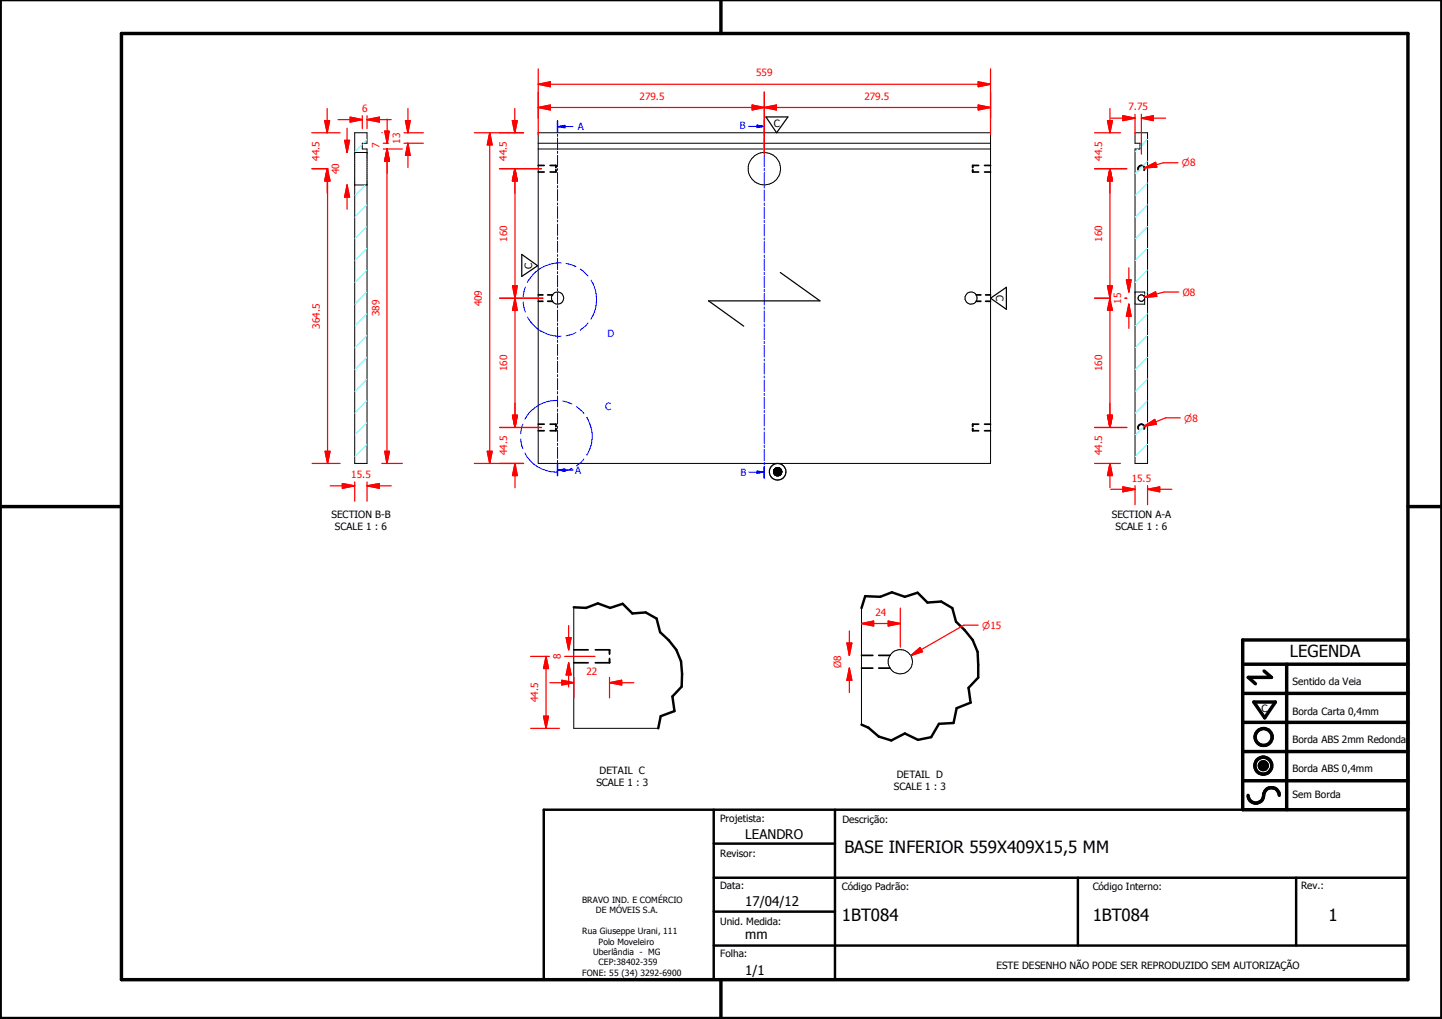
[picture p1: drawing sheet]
<svg xmlns="http://www.w3.org/2000/svg" width="297mm" height="210mm" viewBox="0 0 297 210" stroke-linecap="round" stroke-linejoin="round" font-family="sans-serif">
<g fill="none" stroke="#000" stroke-width=".21">
<path d="M73.1 27.3h2.5v2.2h-1v1.2h1v64.8h-2.5zM73.1 31.4h2.5M73.1 38.1h2.5M110.9 29.5h93.1M110.9 30.7h93.1M110.9 27.3h93.1v68.2h-93.1zM233.8 27.3h2.6v68.2h-2.6v-64.8h1v-1.2h-1zM233.8 60.2h2v2.5h-2M159.3 97v.4zM159.3 97v.2zM159.3 97.1v.1zM159.4 96.9v.6z"/>
<path d="M159.4 96.9l-.1 .5zM159.4 96.8v.7zM159.5 96.7v.9zM159.5 96.7l-.1 .8zM159.5 96.7v1zM159.6 96.6v1.1zM159.6 96.6l-.1 1.1zM159.6 96.6l.1-.1-.1 1.3zM159.6 96.6v1.2zM159.7 96.5v1.4zM159.8 96.4v1.5zM159.8 96.4v1.6z"/>
<path d="M159.9 96.4v1.6zM160 96.4v1.6zM160 96.4l-.1 1.6zM160.1 96.4v1.6zM160.1 96.4l-.1 1.6zM160.2 96.4l-.1 1.6zM160.2 96.4v1.6zM160.3 96.4l-.1 1.6zM160.3 96.4v1.6zM160.4 96.4l-.1 1.6zM160.4 96.4v1.6zM160.5 96.4l-.1 1.6z"/>
<path d="M160.5 96.4v1.6zM160.6 96.4l-.1 1.6zM160.6 96.4v1.5zM160.7 96.5l-.1 1.4zM160.7 96.5v1.4zM160.7 96.6v1.3zM160.7 96.6v1.2zM160.8 96.6l-.1 1.2zM160.8 96.6v1.1zM160.9 96.7l-.1 1zM160.9 96.7v1zM160.9 96.7v.9z"/>
<path d="M160.9 96.8v.8zM160.9 96.8v.7zM161 96.9l-.1 .6zM161 96.9v.6zM161 97v.5zM161 97v.4zM161 97.1v.3zM161 97.1v.1zM118.2 125.1v24.9h17.4M177.5 125.3v24M259.4 157.6l1.6 .1zM259.4 157.7l1.6 .1z"/>
<path d="M259.4 157.8l1.6 .1zM259.4 157.9h1.6v.1zM259.4 157.9l1.6 .1h-1.5zM259.4 157.6h1.6zM259.5 158h1.5zM259.5 158l1.4 .1zM259.5 157.5l1.5 .1zM259.5 158.1h1.4zM259.5 157.4l1.5 .1zM259.5 158.1l1.4 .1zM259.5 157.3l1.4 .1zM259.6 158.2h1.3z"/>
<path d="M259.6 158.2h1.2zM259.6 157.2l1.3 .1zM259.6 158.2l1.2 .1zM259.6 157.2h1.3zM259.7 158.3h1.1zM259.7 158.3l1 .1zM259.7 157.1l1.1 .1zM259.7 157.1h1.1zM259.8 158.4h.9zM259.8 158.4h.8zM259.8 157.1h1zM259.8 157.1h.9z"/>
<path d="M259.8 158.4l.8 .1zM259.8 157l.9 .1zM259.8 157h.8zM259.9 158.5h.7zM259.9 158.5h.6zM259.9 157h.7zM260 158.5h.5zM260 158.5h.4zM260 157h.6zM260.1 158.5h.3zM260.1 158.5h.2zM260.1 156.9l.4 .1z"/>
<path d="M260.1 156.9h.3zM260.1 156.9h.2z"/>
<circle cx="157.4" cy="34.8" r="3.3"/>
<circle cx="114.8" cy="61.4" r="1.26"/>
<circle cx="200" cy="61.4" r="1.24"/>
<circle cx="235.1" cy="61.4" r=".66"/>
<circle cx="185.4" cy="136.3" r="2.5"/>
</g>
<g fill="none" stroke="#000" stroke-width=".35">
<path d="M110.9 34.1h1.2M110.9 35.4h1.2M113.3 34.1h1.2v.4M114.5 35v.4h-1.2M200.4 35v.4h1.2M201.6 34.1h-1.2v.4M202.8 34.1h1.2M202.8 35.4h1.2M234.5 35.1a.68 .68 0 0 1 .3-.9 .68 .68 0 0 1 1 .3l-.1 .6M110.9 60.7h.9M110.9 62.1h.9M112.8 60.7h1"/>
<path d="M112.8 62.1h1M201.1 60.7h1M201.1 62.1h1M203 60.7h1M203 62.1h1M110.9 87.4h1.2M110.9 88.7h1.2M113.3 87.4h1.2v.4M114.5 88.3v.4h-1.2M200.4 88.3v.4h1.2M201.6 87.4h-1.2v.4M202.8 87.4h1.2"/>
<path d="M202.8 88.7h1.2M234.5 88.4a.66 .66 0 0 1 .6-1 .66 .66 0 0 1 .6 1M118.2 133.9h3M118.2 136.5h3M122.6 133.9h3v.8M125.6 135.6v.9h-3M177.5 135h2.3M177.5 137.6h2.3M181 135h2.3M181 137.6h2.3"/>
</g>
<path d="M118.2 125.1l2.5 .1 2.4-.9 2.6 .9 2.6-.8 2 2 2.7-.2 2.3 1.2 .7 2.8 1.7 1.7 1.6 2 1 2.3 .2 2.6-.1 2.6-1.9 2.1 .4 3-2.8 1-.5 2.5M177.5 125.3l.7-2.5 3.1 .1 2.4-.9 2.7 .9 2.6-.8 2 2 2.9-.2 2.3 1.4 .7 2.8 1.8 1.7 1.7 2 1 2.5 .1 2.6v2.7l-2 2.1 .4 3-2.8 1.2-.7 3-3 .2-1.6 2.7-2.7 .6-2.7-1.3-2.8 1.4-2.6-.8-2.1-1.8-1.4-.6M112 166.8h178v35h-178zM147 173.8h25M147 166.8v35M172 166.8v35M147 194.8h143M147 180.8h143M147 187.8h25M222 180.8v14M267 180.8v14" fill="none" stroke="#000" stroke-width=".51"/>
<g fill="#000">
<path d="M159.4 96.9l-.1 .5zM159.3 97v.4zM159.3 97v.2zM159.3 97.1v.1zM159.4 96.8v.7zM159.4 96.9v.6zM159.5 96.7l-.1 .8zM159.5 96.7v.9zM159.6 96.6l-.1 1.1zM159.5 96.7v1zM159.6 96.6v1.1zM159.6 96.6l.1-.1-.1 1.3z"/>
<path d="M159.6 96.6v1.2zM159.7 96.5v1.4zM159.8 96.4v1.5zM159.8 96.4v1.6zM159.9 96.4v1.6zM160 96.4v1.6zM160 96.4l-.1 1.6zM160.1 96.4v1.6zM160.1 96.4l-.1 1.6zM160.2 96.4l-.1 1.6zM160.2 96.4v1.6zM160.3 96.4l-.1 1.6z"/>
<path d="M160.3 96.4v1.6zM160.4 96.4l-.1 1.6zM160.4 96.4v1.6zM160.5 96.4l-.1 1.6zM160.5 96.4v1.6zM160.6 96.4l-.1 1.6zM160.6 96.4v1.5zM160.7 96.5l-.1 1.4zM160.7 96.5v1.4zM160.7 96.6v1.3zM160.7 96.6v1.2zM160.8 96.6l-.1 1.2z"/>
<path d="M160.8 96.6v1.1zM160.9 96.7l-.1 1zM160.9 96.7v1zM160.9 96.7v.9zM160.9 96.8v.8zM160.9 96.8v.7zM161 96.9l-.1 .6zM161 96.9v.6zM161 97v.5zM161 97v.4zM161 97.1v.3zM161 97.1v.1z"/>
<path d="M259.4 157.6h1.6zM259.5 157.5l1.5 .1zM259.5 157.4l1.5 .1zM259.5 157.3l1.4 .1zM259.6 157.2l1.3 .1zM259.6 157.2h1.3zM259.7 157.1l1.1 .1zM259.7 157.1h1.1zM259.8 157.1h1zM259.8 157.1h.9zM259.8 157l.9 .1zM259.8 157h.8z"/>
<path d="M259.9 157h.7zM260 157h.6zM260.1 156.9l.4 .1zM260.1 156.9h.3zM260.1 156.9h.2zM260.1 158.5h.2zM260 158.5h.4zM260.1 158.5h.3zM259.9 158.5h.6zM260 158.5h.5zM259.8 158.4l.8 .1zM259.9 158.5h.7z"/>
<path d="M259.8 158.4h.8zM259.7 158.3l1 .1zM259.8 158.4h.9zM259.6 158.2l1.2 .1zM259.7 158.3h1.1zM259.6 158.2h1.2zM259.5 158.1l1.4 .1zM259.6 158.2h1.3zM259.5 158l1.4 .1zM259.5 158.1h1.4zM259.4 157.9l1.6 .1h-1.5zM259.5 158h1.5z"/>
<path d="M259.4 157.6l1.6 .1zM259.4 157.7l1.6 .1zM259.4 157.8l1.6 .1zM259.4 157.9h1.6v.1z"/>
</g>
<g fill="none" stroke="#000" stroke-width=".71">
<path d="M148.5 0v6.9M297 -.1v209.9h-297v-209.9M25 6.9h265v194.9h-265zM0 104.4h25M290 104.4h7M256 136.8h34M260.4 138.2l1.5 1.3h-4.8l1.5 1.3M265 136.8v30M290 131.8h-34v35h34M256 154.8h34M256 148.8h34M256 142.8h34"/>
<path d="M258.3 144.6h4.4l-2.2 3.3zM256 160.8h34M257.1 163.8a1.62 1.62 0 0 0 1.8 1.6 1.62 1.62 0 0 0 1.4-1.9 1.63 1.63 0 0 1 1.7-1.2 1.63 1.63 0 0 1 1.5 1.5M148.5 201.8v8"/>
<circle cx="260.2" cy="157.7" r="1.76"/>
<circle cx="260.2" cy="157.7" r=".82"/>
<circle cx="260.3" cy="151.8" r="1.76"/>
</g>
<g fill="none" stroke="#00f" stroke-width=".21">
<path d="M114.8 24.9v2.4M114.8 27.6v.5M114.8 28.4v2.4M114.8 31.2v.4M114.8 32v2.3M114.8 34.7v.4M114.8 35.5v2.3M114.8 38.2v.5M114.8 39.1v2.3M114.8 41.8v.4M114.8 42.6v2.4M114.8 45.3v.5"/>
<path d="M114.8 46.1v2.4M114.8 48.9v.4M114.8 49.7v2.3M114.8 52.4v.4M114.8 53.2v2.3M114.8 55.9v.5M114.8 56.7v2.4M114.8 59.5v.4M114.8 60.3v2.3M114.8 63v.5M114.8 63.8v2.4M114.8 66.5v.5"/>
<path d="M114.8 67.4v2.3M114.8 70.1v.4M114.8 70.9v2.3M114.8 73.6v.4M114.8 74.4v2.4M114.8 77.1v.5M114.8 78v2.3M114.8 80.7v.5M114.8 81.5v2.4M114.8 84.2v.5M114.8 85v2.4M114.8 87.8v.4"/>
<path d="M114.8 88.6v2.3M114.8 91.3v.4M114.8 92.1v2.3M114.8 94.8v.5M114.8 95.7v2.3M114.8 96.8h1.6"/>
</g>
<path d="M114.8 24.9v2.4M114.8 95.7v2.3" fill="none" stroke="#00f" stroke-width=".3"/>
<path d="M114.8 96.8l1.6-.2v.5z" fill="#00f"/>
<path d="M114.8 26.1h1.6M114.8 96.8l1.6-.2v.5zM116.4 96.8h1.7" fill="none" stroke="#00f" stroke-width=".21"/>
<path d="M114.8 26.1l1.6-.3v.5z" fill="#00f"/>
<g fill="none" stroke="#00f" stroke-width=".21">
<path d="M114.8 26.1l1.6-.3v.5zM116.4 26.1h1.7M156 26h1.4M157.4 24.8v2.4M157.4 27.6v.4M157.4 28.4v2.4M157.4 31.2v.4M157.4 32v2.3M157.4 34.7v.5M157.4 35.6v2.3M157.4 38.3v.4M157.4 39.1v2.3"/>
<path d="M157.4 41.8v.5M157.4 42.7v2.3M157.4 45.4v.4M157.4 46.2v2.4M157.4 49v.4M157.4 49.8v2.4M157.4 52.5v.5M157.4 53.3v2.4M157.4 56.1v.5M157.4 56.9v2.4M157.4 59.6v.5M157.4 60.5v2.3"/>
<path d="M157.4 63.2v.5M157.4 64v2.4M157.4 66.8v.4M157.4 67.6v2.4M157.4 70.3v.5M157.4 71.2v2.3M157.4 73.9v.4M157.4 74.7v2.4M157.4 77.5v.4M157.4 78.3v2.3M157.4 81v.4M157.4 81.8v2.4"/>
<path d="M157.4 84.6v.4M157.4 85.4v2.4M157.4 88.1v.5M157.4 88.9v2.5M157.4 91.7v.5M157.4 92.5v2.4M157.4 95.3v.4M157.4 96.1v2.4"/>
</g>
<g fill="none" stroke="#0ff" stroke-width=".21">
<path d="M234.4 30.7l-.6 .6M236.4 37.7l-2.6 2.6M236.4 33.2l-2.6 2.6M236.4 28.7l-1.6 1.6M236.4 55.6l-2.6 2.6M236.4 51.1l-2.6 2.6M236.4 46.7l-2.6 2.5M236.4 42.2l-2.6 2.5M233.8 62.7h.1M236.4 78.1l-2.6 2.5M236.4 73.6l-2.6 2.6M236.4 69.1l-2.6 2.6"/>
<path d="M236.4 64.6l-2.6 2.6M236.4 60.1l-.6 .6M236.4 91.5l-2.6 2.6M236.4 87l-2.6 2.6M236.4 82.5l-2.6 2.6"/>
</g>
<path d="M157.4 24.8v2.4M157.4 96.1v2.4" fill="none" stroke="#00f" stroke-width=".3"/>
<path d="M156 25.8l1.4 .2-1.4 .3z" fill="#00f"/>
<path d="M154.2 26h1.8M156 25.8l1.4 .2-1.4 .3zM156 97.2h1.4" fill="none" stroke="#00f" stroke-width=".21"/>
<path d="M156 97l1.4 .2-1.4 .3z" fill="#00f"/>
<g fill="none" stroke="#00f" stroke-width=".21">
<path d="M108.2 59.1l-.4 2.1M115.6 54.1a7.7 7.7 0 0 0-7 4.1M116.6 54.3l2.1 .6M119.5 55.5l1.6 1.4M121.7 57.7a7.6 7.6 0 0 1 0 8M107.8 62.2l.4 2.1M108.6 65.3a7.5 7.5 0 0 0 7 4M118.7 68.5l-2.1 .7M121.1 66.5l-1.6 1.5M107.3 90.4l.4 2M107.7 87.4l-.4 2M108.1 93.3a7.3 7.3 0 0 0 6.7 3.9"/>
<path d="M114.8 82.5a7.2 7.2 0 0 0-6.7 3.9M115.9 82.6l1.9 .6M117.8 96.5l-1.9 .6M118.7 83.7l1.6 1.4M120.3 94.6l-1.6 1.4M120.9 86a7.2 7.2 0 0 1 0 7.8M154.2 97.2h1.8M156 97l1.4 .2-1.4 .3z"/>
</g>
<g fill="none" stroke="#0ff" stroke-width=".21">
<path d="M74.6 29.7l-1.5 1.6M75.2 38.1l-2.1 2.2M75.6 28.7l-.8 .8M75.6 55.6l-2.5 2.6M75.6 51.1l-2.5 2.6M75.6 46.7l-2.5 2.5M75.6 42.2l-2.5 2.5M75.6 78.1l-2.5 2.5M75.6 73.6l-2.5 2.6M75.6 69.1l-2.5 2.6M75.6 64.6l-2.5 2.6M75.6 60.1l-2.5 2.6"/>
<path d="M75.6 91.5l-2.5 2.6M75.6 87l-2.5 2.6M75.6 82.5l-2.5 2.6"/>
</g>
<path d="M110.9 17.4h2.5" fill="none" stroke="#f00" stroke-width=".25"/>
<path d="M110.9 17.4l2.5-.6v1.1z" fill="#f00"/>
<path d="M110.9 17.4l2.5-.6v1.1zM201.5 17.4h2.5" fill="none" stroke="#f00" stroke-width=".25"/>
<path d="M201.5 16.8l2.5 .6-2.5 .5z" fill="#f00"/>
<path d="M110.9 14.2v10.1M113.4 17.4h88.1M201.5 16.8l2.5 .6-2.5 .5zM204 14.2v10.1M106 24.8v2.5" fill="none" stroke="#f00" stroke-width=".25"/>
<path d="M105.5 24.8h1l-.5 2.5z" fill="#f00"/>
<path d="M105.5 24.8h1l-.5 2.5zM106 34.8v2.5" fill="none" stroke="#f00" stroke-width=".25"/>
<path d="M106 34.8l.5 2.5h-1z" fill="#f00"/>
<path d="M102.9 27.3h5M102.9 34.8h8.6M106 34.8l.5 2.5h-1zM106 22.4v2.4M106 37.3v2.5M106.1 34.8v2.5" fill="none" stroke="#f00" stroke-width=".25"/>
<path d="M106.1 34.8l.4 2.5h-.9z" fill="#f00"/>
<path d="M106.1 34.8l.4 2.5h-.9zM106.1 58.9v2.5" fill="none" stroke="#f00" stroke-width=".25"/>
<path d="M105.6 58.9h.9l-.4 2.5z" fill="#f00"/>
<path d="M102.9 34.8h8.6M106.1 37.3v21.6M105.6 58.9h.9l-.4 2.5zM102.9 61.4h8.9M106.1 61.4v2.5" fill="none" stroke="#f00" stroke-width=".25"/>
<path d="M106.1 61.4l.4 2.5h-.9z" fill="#f00"/>
<path d="M106.1 61.4l.4 2.5h-.9zM106.1 85.6v2.5" fill="none" stroke="#f00" stroke-width=".25"/>
<path d="M105.6 85.6h.9l-.4 2.5z" fill="#f00"/>
<path d="M102.9 61.4h8.9M106.1 63.9v24.2M102.9 88.1h8.6M105.6 85.6h.9l-.4 2.5z" fill="none" stroke="#f00" stroke-width=".25"/>
<path d="M105.6 85.6h.9l-.4 2.5z" fill="#f00"/>
<path d="M105.6 85.6h.9l-.4 2.5zM106.1 95.5v2.5" fill="none" stroke="#f00" stroke-width=".25"/>
<path d="M106.1 95.5l.4 2.5h-.9z" fill="#f00"/>
<path d="M100.9 27.3v2.5M102.9 95.5h5M102.9 88.1h8.6M106.1 95.5l.4 2.5h-.9zM106.1 83.1v2.5M106.1 98v2.5" fill="none" stroke="#f00" stroke-width=".25"/>
<path d="M100.9 27.3l.5 2.5h-1z" fill="#f00"/>
<path d="M100.9 27.3l.5 2.5h-1zM100.9 93v2.5" fill="none" stroke="#f00" stroke-width=".25"/>
<path d="M100.4 93h1l-.5 2.5z" fill="#f00"/>
<path d="M97.7 27.3h10.2M100.9 29.8v63.2M97.7 95.5h10.2M100.4 93h1l-.5 2.5zM115.7 140.6h2.5" fill="none" stroke="#f00" stroke-width=".25"/>
<path d="M115.7 140.1l2.5 .5-2.5 .5z" fill="#f00"/>
<path d="M115.7 140.1l2.5 .5-2.5 .5zM125.6 140.6h2.5" fill="none" stroke="#f00" stroke-width=".25"/>
<path d="M125.6 140.6l2.5-.5v1z" fill="#f00"/>
<path d="M112.5 135.2v2.5M118.2 139.5v4.3M125.6 139.5v4.3M113.2 140.6h2.5M125.6 140.6l2.5-.5v1zM128.1 140.6h2.5" fill="none" stroke="#f00" stroke-width=".25"/>
<path d="M112.5 135.2l.5 2.5h-1z" fill="#f00"/>
<path d="M112.5 135.2l.5 2.5h-1zM112.5 147.5v2.5" fill="none" stroke="#f00" stroke-width=".25"/>
<path d="M112 147.5h1l-.5 2.5z" fill="#f00"/>
<path d="M109.3 135.2h3.9M112.5 137.7v9.8M116.3 135.2h6.3M117.1 131.4v2.5M109.3 150h5.9M112 147.5h1l-.5 2.5z" fill="none" stroke="#f00" stroke-width=".25"/>
<path d="M116.6 131.4h1l-.5 2.5z" fill="#f00"/>
<path d="M116.6 131.4h1l-.5 2.5zM117.1 136.5v2.5" fill="none" stroke="#f00" stroke-width=".25"/>
<path d="M117.1 136.5l.5 2.5h-1z" fill="#f00"/>
<path d="M70.5 100.1h2.6M117.1 136.5l.5 2.5h-1zM117.1 128.9v2.5M117.1 139v2.5" fill="none" stroke="#f00" stroke-width=".25"/>
<path d="M70.5 99.6l2.6 .5-2.6 .5z" fill="#f00"/>
<path d="M70.5 99.6l2.6 .5-2.6 .5zM75.6 100.1h2.5" fill="none" stroke="#f00" stroke-width=".25"/>
<path d="M75.6 100.1l2.5-.5v1z" fill="#f00"/>
<path d="M71.5 28.9v2.5M73.1 99.3v4M75.6 99.3v4M68 100.1h2.5M75.6 100.1l2.5-.5v1zM78.1 100.1h2.5" fill="none" stroke="#f00" stroke-width=".25"/>
<path d="M71 28.9h1l-.5 2.5z" fill="#f00"/>
<path d="M71 28.9h1l-.5 2.5zM71.5 38.1v2.5" fill="none" stroke="#f00" stroke-width=".25"/>
<path d="M71.5 38.1l.5 2.5h-1z" fill="#f00"/>
<path d="M67.4 24.8v2.5M71.5 38.1l.5 2.5h-1zM71.5 26.4v2.5M71.5 40.6v2.5" fill="none" stroke="#f00" stroke-width=".25"/>
<path d="M66.9 24.8h1l-.5 2.5z" fill="#f00"/>
<path d="M66.9 24.8h1l-.5 2.5zM67.4 34.8v2.5" fill="none" stroke="#f00" stroke-width=".25"/>
<path d="M67.4 34.8l.5 2.5h-1z" fill="#f00"/>
<path d="M64.2 27.3h5.9M64.2 34.8h3.3M67.4 34.8l.5 2.5h-1zM67.4 22.4v2.4M67.4 37.3v2.5M67.5 34.8v2.5M67.5 35.5l-.1-.7-.5 2.5h1l-.1-.6" fill="none" stroke="#f00" stroke-width=".25"/>
<path d="M67.5 34.8l.5 2.5h-1z" fill="#f00"/>
<path d="M67.5 34.8l.5 2.5h-1zM67.5 34.8l-.5 2.5h1M67.5 93v2.5" fill="none" stroke="#f00" stroke-width=".25"/>
<path d="M67 93h1l-.5 2.5z" fill="#f00"/>
<path d="M64.3 34.8h3.2M67.5 37.3v55.7M67.5 34.8v.3M67.9 36.7l.1 .6M72.1 24.6h2.5M64.3 95.5h5.8M67 93h1l-.5 2.5z" fill="none" stroke="#f00" stroke-width=".25"/>
<path d="M72.1 24.1l2.5 .5-2.5 .5z" fill="#f00"/>
<path d="M72.1 24.1l2.5 .5-2.5 .5zM75.6 24.6h2.5" fill="none" stroke="#f00" stroke-width=".25"/>
<path d="M75.6 24.6l2.5-.5v1z" fill="#f00"/>
<path d="M69.6 24.6h2.5M74.6 23.8v2.7M75.6 24.6l2.5-.5v1zM75.6 23.8v2.7M78.1 24.6h2.5M79.8 27v2.5" fill="none" stroke="#f00" stroke-width=".25"/>
<path d="M79.2 27h1l-.4 2.5z" fill="#f00"/>
<path d="M79.2 27h1l-.4 2.5zM79.2 27l.6 2.5M79.8 30.7v2.5" fill="none" stroke="#f00" stroke-width=".25"/>
<path d="M79.8 30.7l.4 2.5h-1z" fill="#f00"/>
<path d="M79.2 27h.8M79.8 30.7l.4 2.5h-1zM79.8 24.5v2.5M79.8 33.2v2.5M80 28l-.2 1.5M84 29.5v2.5" fill="none" stroke="#f00" stroke-width=".25"/>
<path d="M84 29.5l.5 2.5h-1z" fill="#f00"/>
<path d="M84 29.5l.5 2.5h-1zM84 24.8v2.5" fill="none" stroke="#f00" stroke-width=".25"/>
<path d="M83.5 24.8h1l-.5 2.5z" fill="#f00"/>
<path d="M78.7 27.3h.1M78.9 29.5h1.1M79.7 30.7v2.5M83.2 27.3h4M83.2 29.5h4M83.5 24.8h1l-.5 2.5zM84 22.4v2.4M84 32v2.5" fill="none" stroke="#f00" stroke-width=".25"/>
<path d="M79.7 30.7l.5 2.5h-1z" fill="#f00"/>
<path d="M79.7 30.7l.5 2.5h-1zM79.7 93v2.5" fill="none" stroke="#f00" stroke-width=".25"/>
<path d="M79.2 93h1l-.5 2.5z" fill="#f00"/>
<path d="M78.9 30.7h4M79.7 33.2v59.8M232.5 57.7v2.5M78.7 95.5h4.2M79.2 93h1l-.5 2.5z" fill="none" stroke="#f00" stroke-width=".25"/>
<path d="M232 57.7h1l-.5 2.5z" fill="#f00"/>
<path d="M232 57.7h1l-.5 2.5zM232.5 62.7v2.5" fill="none" stroke="#f00" stroke-width=".25"/>
<path d="M232.5 62.7l.5 2.5h-1z" fill="#f00"/>
<path d="M228.6 24.8v2.5M232.5 55.2v2.5M232.5 62.7l.5 2.5h-1zM232.5 65.2v2.4" fill="none" stroke="#f00" stroke-width=".25"/>
<path d="M228.1 24.8h1l-.5 2.5z" fill="#f00"/>
<path d="M228.1 24.8h1l-.5 2.5zM228.6 34.8v2.5" fill="none" stroke="#f00" stroke-width=".25"/>
<path d="M228.6 34.8l.5 2.5h-1z" fill="#f00"/>
<path d="M225.5 27.3h5.3M225.5 34.8h6.6M228.6 34.8l.5 2.5h-1zM228.6 22.4v2.4M228.6 34.8v5" fill="none" stroke="#f00" stroke-width=".25"/>
<path d="M228.6 34.8l.5 2.5h-1z" fill="#f00"/>
<path d="M228.6 34.8l.5 2.5h-1z" fill="none" stroke="#f00" stroke-width=".25"/>
<path d="M228.1 58.9h1l-.5 2.5z" fill="#f00"/>
<path d="M225.5 34.8h6.6M228.6 37.3v22.2M228.1 58.9h1l-.5 2.5zM229 59.5l.1-.6h-1l.5 2.2M225.5 61.4h3.1M231.7 61.4h.4" fill="none" stroke="#f00" stroke-width=".25"/>
<path d="M228.6 61.4l.5 2.5h-1z" fill="#f00"/>
<path d="M228.1 63.9h1M228.6 61.4l.5 2.5h-1zM228.6 85.6v2.5" fill="none" stroke="#f00" stroke-width=".25"/>
<path d="M228.1 85.6h1l-.5 2.5z" fill="#f00"/>
<path d="M225.5 61.4h3.1M228.6 61.7l-.5 2.2M228.6 63.3v24.8M229 63.3l.1 .6M231.7 61.4h.4M225.5 88.1h6.6M228.1 85.6h1l-.5 2.5z" fill="none" stroke="#f00" stroke-width=".25"/>
<path d="M228.1 85.6h1l-.5 2.5z" fill="#f00"/>
<path d="M228.1 85.6h1l-.5 2.5zM228.6 95.5v2.5" fill="none" stroke="#f00" stroke-width=".25"/>
<path d="M228.6 95.5l.5 2.5h-1z" fill="#f00"/>
<path d="M238.2 34l-2.4 .6M225.5 95.5h5.3M225.5 88.1h6.6M228.6 95.5l.5 2.5h-1zM228.6 83.1v2.5M228.6 98v2.5" fill="none" stroke="#f00" stroke-width=".25"/>
<path d="M235.8 34.6l2.2-1.2 .3 1z" fill="#f00"/>
<path d="M235.8 34.6l2.2-1.2 .3 1zM242.7 33.5h-3.1l-1.4 .5M238.2 60.6l-2.4 .7" fill="none" stroke="#f00" stroke-width=".25"/>
<path d="M235.8 61.3l2.2-1.2 .3 .9z" fill="#f00"/>
<path d="M235.8 61.3l2.2-1.2 .3 .9zM242.8 60.2h-3l-1.6 .4M238 86.9l-2.3 .9" fill="none" stroke="#f00" stroke-width=".25"/>
<path d="M235.7 87.8l2.2-1.4 .3 1z" fill="#f00"/>
<path d="M235.7 87.8l2.2-1.4 .3 1zM243.1 86.1h-3l-2.1 .8M231.3 100.8h2.5" fill="none" stroke="#f00" stroke-width=".25"/>
<path d="M231.3 100.3l2.5 .5-2.5 .5z" fill="#f00"/>
<path d="M231.3 100.3l2.5 .5-2.5 .5zM236.4 100.8h2.5" fill="none" stroke="#f00" stroke-width=".25"/>
<path d="M236.4 100.8l2.5-.5v1z" fill="#f00"/>
<path d="M231.3 24.3h2.5M228.8 100.8h2.5M233.8 100v4M236.4 100.8l2.5-.5v1zM236.4 100v4M238.9 100.8h2.5" fill="none" stroke="#f00" stroke-width=".25"/>
<g fill="none" stroke="#000" stroke-width=".25">
<path d="M157.8 24.1h4.5l-2.3 3.2zM107.5 52.4l3.2 2.3-3.2 2.2zM160.7 56.1l8.2 5.9h-22.9l7.2 5.2M204 61.4l3.3-2.2v4.5z"/>
<circle cx="160.2" cy="97.2" r="1.71"/>
<circle cx="160.2" cy="97.2" r=".85"/>
</g>
<path d="M231.3 23.8l2.5 .5-2.5 .5z" fill="#f00"/>
<path d="M231.3 23.8l2.5 .5-2.5 .5zM235.1 24.3h2.5" fill="none" stroke="#f00" stroke-width=".25"/>
<path d="M235.1 24.3l2.5-.5v1z" fill="#f00"/>
<path d="M228.8 24.3h2.5M233.8 23.5v4.2M235.1 24.3l2.5-.5v1zM235.1 23.5v8.2M237.6 24.3h2.5M189.8 133.8l-2.2 1.2" fill="none" stroke="#f00" stroke-width=".25"/>
<path d="M187.6 135l1.9-1.6 .5 .8z" fill="#f00"/>
<path d="M177.5 128.4h2.5M187.6 135l1.9-1.6 .5 .8zM201.5 128.8h-3l-8.7 5" fill="none" stroke="#f00" stroke-width=".25"/>
<path d="M177.5 128.4l2.5-.5v1z" fill="#f00"/>
<path d="M177.5 128.4l2.5-.5v1zM183 128.4h2.5" fill="none" stroke="#f00" stroke-width=".25"/>
<path d="M183 127.9l2.5 .5-2.5 .5z" fill="#f00"/>
<path d="M175 132.5v2.5M180 128.4h3M183 127.9l2.5 .5-2.5 .5zM185.5 125.3v8" fill="none" stroke="#f00" stroke-width=".25"/>
<path d="M174.5 132.5h1l-.5 2.5z" fill="#f00"/>
<path d="M174.5 132.5h1l-.5 2.5zM175 137.6v2.5" fill="none" stroke="#f00" stroke-width=".25"/>
<path d="M175 137.6l.5 2.5h-1z" fill="#f00"/>
<path d="M110.9 22.1h2.5M175 137.6l.5 2.5h-1zM175 130v2.5M175 140.1v2.6" fill="none" stroke="#f00" stroke-width=".25"/>
<path d="M110.9 22.1l2.5-.5v1z" fill="#f00"/>
<path d="M110.9 22.1l2.5-.5v1zM154.9 22.1h2.5" fill="none" stroke="#f00" stroke-width=".25"/>
<path d="M154.9 21.6l2.5 .5-2.5 .5z" fill="#f00"/>
<path d="M110.9 19v8.7M157.4 19v12.7M113.4 22.1h41.5M154.9 21.6l2.5 .5-2.5 .5zM157.4 22.1h2.5" fill="none" stroke="#f00" stroke-width=".25"/>
<path d="M157.4 22.1l2.5-.5v1z" fill="#f00"/>
<path d="M157.4 22.1l2.5-.5v1zM201.5 22.1h2.5" fill="none" stroke="#f00" stroke-width=".25"/>
<path d="M201.5 21.6l2.5 .5-2.5 .5z" fill="#f00"/>
<path d="M157.4 19v12.7M204 19v8.7M159.9 22.1h41.6M201.5 21.6l2.5 .5-2.5 .5z" fill="none" stroke="#f00" stroke-width=".25"/>
<g font-size="3.5">
<text x="173.9" y="175.7">BASE INFERIOR 559X409X15,5 MM</text>
<text x="173.4" y="189.7">1BT084</text>
<text x="225.1" y="189.7">1BT084</text>
<text x="273.6" y="189.7">1</text>
</g>
<text font-size="3.4" x="265.7" y="135.4">LEGENDA</text>
<g font-size="2.7">
<text x="153.5" y="172.8">LEANDRO</text>
<text x="153.5" y="186.6">17/04/12</text>
<text x="153.5" y="193.4">mm</text>
<text x="153.5" y="200.8">1/1</text>
</g>
<g font-size="2.1" fill="#f00">
<text x="155.8" y="15.7">559</text>
<text x="74.6" y="23">6</text>
<text x="131.7" y="20.5">279.5</text>
<text x="178.1" y="20.5">279.5</text>
<text x="232.4" y="22.7">7.75</text>
<text x="82.4" y="29.6" transform="rotate(-90 82.4 29.6)">13</text>
<text x="65.8" y="33.1" transform="rotate(-90 65.8 33.1)">44.5</text>
<text x="69.9" y="35.9" transform="rotate(-90 69.9 35.9)">40</text>
<text x="78.2" y="30.4" transform="rotate(-90 78.2 30.4)">7</text>
<text x="104.4" y="33.1" transform="rotate(-90 104.4 33.1)">44.5</text>
<text x="227" y="33.1" transform="rotate(-90 227 33.1)">44.5</text>
<text x="104.5" y="49.8" transform="rotate(-90 104.5 49.8)">160</text>
<text x="227" y="49.8" transform="rotate(-90 227 49.8)">160</text>
<text x="78.1" y="65.2" transform="rotate(-90 78.1 65.2)">389</text>
<text x="99.3" y="63.1" transform="rotate(-90 99.3 63.1)">409</text>
<text x="230.9" y="62.6" transform="rotate(-90 230.9 62.6)">15</text>
<text x="243.6" y="60.9">Ø8</text>
<text x="65.9" y="67.7" transform="rotate(-90 65.9 67.7)">364.5</text>
<text x="104.5" y="76.5" transform="rotate(-90 104.5 76.5)">160</text>
<text x="227" y="76.5" transform="rotate(-90 227 76.5)">160</text>
<text x="104.5" y="93.8" transform="rotate(-90 104.5 93.8)">44.5</text>
<text x="227" y="93.8" transform="rotate(-90 227 93.8)">44.5</text>
<text x="72.3" y="98.5">15.5</text>
<text x="233.1" y="99.2">15.5</text>
<text x="180.3" y="126.9">24</text>
<text x="115.5" y="135.8" transform="rotate(-90 115.5 135.8)">8</text>
<text x="173.3" y="137.6" transform="rotate(-90 173.3 137.6)">Ø8</text>
<text x="120.8" y="139">22</text>
<text x="110.9" y="144.6" transform="rotate(-90 110.9 144.6)">44.5</text>
</g>
<g font-size="2.1" fill="#00f">
<text x="119" y="26.8">A</text>
<text x="152.4" y="26.7">B</text>
<text x="125.1" y="69.4">D</text>
<text x="124.7" y="84.4">C</text>
<text x="118.4" y="97.6">A</text>
<text x="152.6" y="98.1">B</text>
</g>
<g font-size="2.1">
<text x="159.4" y="26.2">C</text>
<text x="109.6" y="55.4" transform="rotate(-90 109.6 55.4)">C</text>
<text x="205.2" y="60.8" transform="rotate(90 205.2 60.8)">C</text>
<text x="68.3" y="106.8">SECTION B-B</text>
<text x="229" y="106.8">SECTION A-A</text>
<text x="69" y="109.2">SCALE 1 : 6</text>
<text x="229.8" y="109.2">SCALE 1 : 6</text>
<text x="266.3" y="141.1">Sentido da Veia</text>
<text x="259.8" y="146.7">C</text>
<text x="266.3" y="147.2">Borda Carta 0,4mm</text>
<text x="266.3" y="153.1">Borda ABS 2mm Redonda</text>
<text x="122.8" y="162">SCALE 1 : 3</text>
<text x="123.5" y="159.5">DETAIL C</text>
<text x="184.7" y="160.3">DETAIL D</text>
<text x="266.3" y="159">Borda ABS 0,4mm</text>
<text x="184.1" y="162.8">SCALE 1 : 3</text>
<text x="266.3" y="164.4">Sem Borda</text>
<text x="148.4" y="169.3">Projetista:</text>
<text x="173.5" y="169.5">Descrição:</text>
<text x="148.4" y="176.6">Revisor:</text>
<text x="148.4" y="183.2">Data:</text>
<text x="173.4" y="183.3">Código Padrão:</text>
<text x="225.1" y="183.3">Código Interno:</text>
<text x="268" y="183.2">Rev.:</text>
<text x="148.4" y="190.5">Unid. Medida:</text>
<text x="148.4" y="197.2">Folha:</text>
<text x="205.3" y="199.5">ESTE DESENHO NÃO PODE SER REPRODUZIDO SEM AUTORIZAÇÃO</text>
</g>
<g font-size="1.9" fill="#f00">
<text x="243.5" y="34.3">⌀8</text>
<text x="243.9" y="86.8">⌀8</text>
<text x="202.4" y="129.5">⌀15</text>
</g>
<g font-size="1.8">
<text x="119.9" y="186">BRAVO IND. E COMÉRCIO</text>
<text x="122.7" y="188.1">DE MÓVEIS S.A.</text>
<text x="119.9" y="192.4">Rua Giuseppe Urani, 111</text>
<text x="122.2" y="196.7">Uberlândia - MG</text>
<text x="123.3" y="194.6">Polo Moveleiro</text>
<text x="119.9" y="201">FONE: 55 (34) 3292-6900</text>
<text x="123.3" y="198.8">CEP:38402-359</text>
</g>
</svg>
